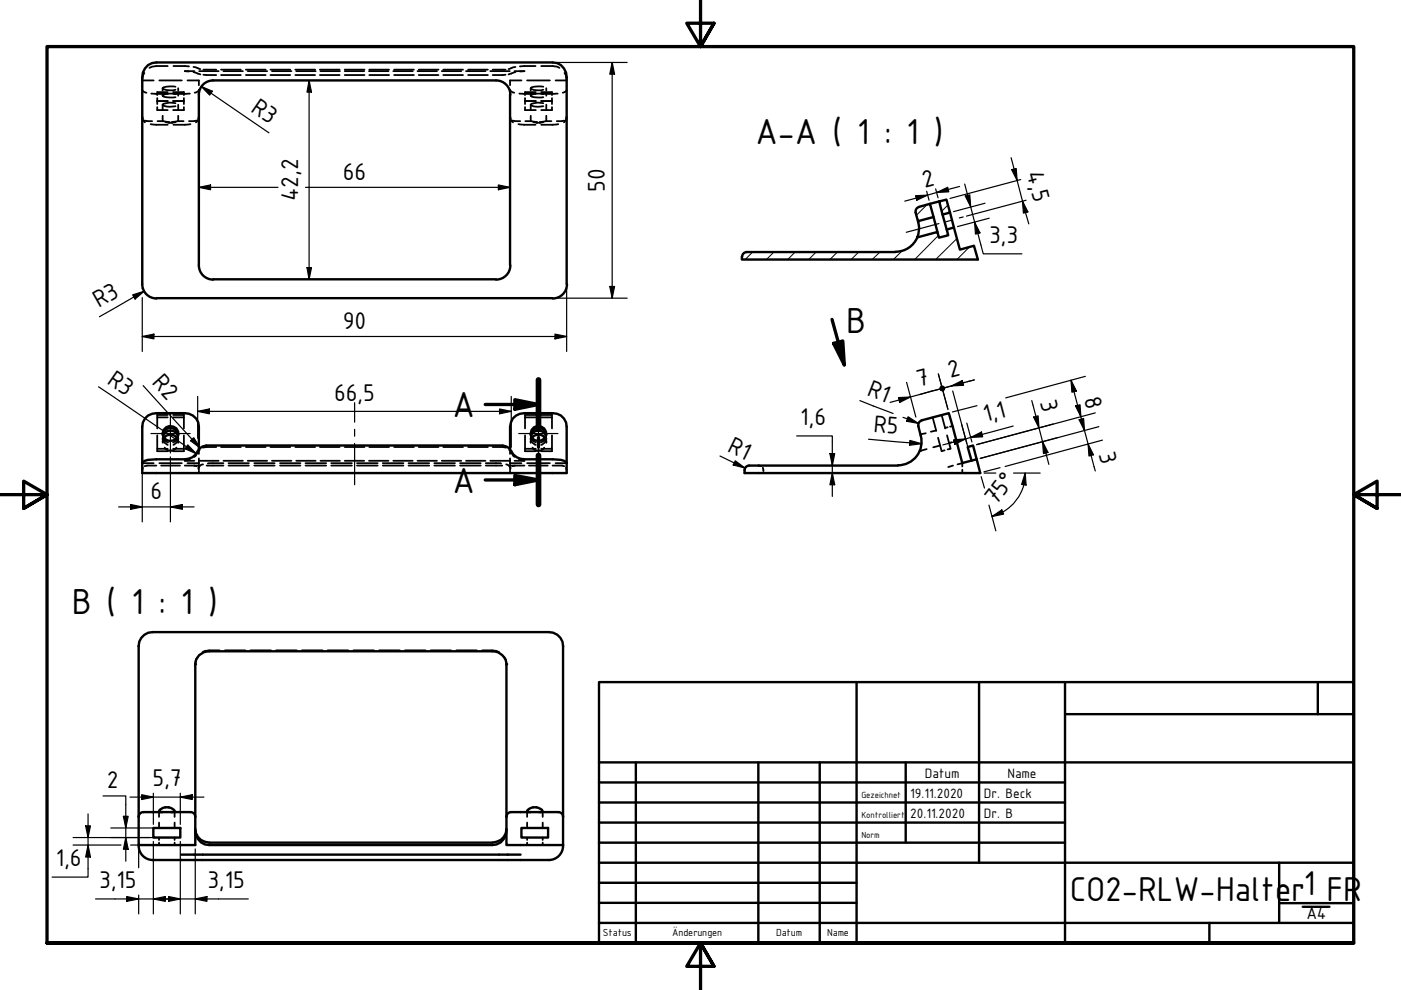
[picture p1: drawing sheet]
<svg xmlns="http://www.w3.org/2000/svg" width="297mm" height="210mm" viewBox="0 0 297 210" stroke-linecap="round" stroke-linejoin="round" font-family="sans-serif">
<!-- layer: Schraffur (ISO) -->
<g fill="none" stroke="#000" stroke-width=".21">
<path d="M159.6 53.4l-1.6 1.6M164.1 53.4l-1.6 1.6M168.6 53.4l-1.6 1.6M173 53.4l-1.6 1.6M177.5 53.4l-1.5 1.6M182.1 53.4l-1.6 1.6M186.6 53.4l-1.7 1.6M191.3 53.2l-1.9 1.8M196.5 43.4l-2.2 2.2M198.9 49.9l-5 5.1M201 43.5l-1.4 1.3M202.9 50.6l-4.5 4.4"/>
<path d="M205.5 52.4l-2.6 2.6"/>
</g>
<!-- layer: Verdeckt (ISO) -->
<g fill="none" stroke="#000" stroke-width=".38">
<path d="M30.2 19.1l.1 .2 .8 .4M30.2 17.1h2.4M30.6 15.5l-.3 .5-.1 .9M32.1 19.8l3.5 .1M33.8 17.1h4.7M34.5 18.7a2.89 2.89 0 0 0 2.7 .3M34.5 18.7v.5M34.5 19.8v.5M35.6 14h-2.5l-1.4 .4M35.6 19.5h-2.3v.7M36.7 19.5h2.3v.7M36.8 14l3.3 .1"/>
<path d="M37.2 20a3.6 3.6 0 0 0-2.7 .3M37.2 18.4l-.4-.1a3.4 3.4 0 0 0-2.3 .4M37.8 18.7v.5M37.8 19.8v.5M39.8 17.1h2.4v1M40.3 19.8l-3.5 .1M41 14.2l1.5 .4M41 15.3l1.5 .5M41.2 15.1h-2h.9M42.2 19.1l-.2 .2-.7 .4M42.2 19v1M42.2 15.1h4.2"/>
<path d="M43.1 14.8h2.7M43.1 15.8l2.7 .1M46.9 14.8h4.2M46.9 15.9h4.2M47.4 15.1h4.1M52.1 14.8h4.2M52.1 15.9h4.2M52.5 15.1h4.1M57.3 14.8h4.2M57.3 15.9h4.2M57.7 15.1h4.1M62.6 14.8h4.2"/>
<path d="M62.6 15.9h4.2M62.8 15.1h4.1M67.8 14.8h4.2M67.8 15.9h4.2M67.9 15.1h4.2M73.1 14.8h4.2M73.1 15.9h4.2M73.1 15.1h4.1M78.2 15.1h4.2M78.3 14.8h4.2M78.3 15.9h4.2M83.4 15.1h4.1"/>
<path d="M83.6 14.8h4.2M83.6 15.9h4.2M88.5 15.1h4.1M88.8 14.8h4.2M88.8 15.9h4.2M93.7 15.1h4.1M94 14.8h4.2M94 15.9h4.2M98.8 15.1h4.1M99.3 14.8h4.1M99.3 15.9h4.1M103.9 15.1h4.2"/>
<path d="M104.5 14.8h2.7M107.2 15.8l-2.7 .1M108.1 19.1l.6 .5 .3 .1M108.1 19v1M109.1 15.1h2.1h-1M109.3 15.3l-1.5 .5M109.3 14.2l-1.5 .4M110.1 19.8l3.4 .1M110.6 17.1h-2.5v1M111.8 17.1h4.8M112.5 18.7a2.65 2.65 0 0 0 2.7 .3M112.5 18.7v.5"/>
<path d="M112.5 19.8v.5M113.5 14l-3.3 .1M113.6 19.5h-2.3v.7M114.7 14h2.5l.9 .1 .5 .3M114.7 19.5h2.3v.7M115.2 20a3.4 3.4 0 0 0-2.7 .3M115.2 18.4l-.5-.1a3 3 0 0 0-2.2 .4M115.8 18.7v.5M115.8 19.8v.5M117.8 17.1h2.3M118.2 19.8l-3.5 .1M119.7 15.5l.3 .5 .1 .9"/>
<path d="M120.1 19.1l-.1 .2-.7 .4M30.2 24.9v.4l.5 .6M30.2 24.7l.1 .5M30.7 25.6l1.6 .1M31.9 26.3l3.7 .2M33.3 20.8v1.3M33.3 22.7v.6h2.3M33.3 21.4h2.3M33.4 25.7h1.1M34.5 20.3a3.6 3.6 0 0 0 2.7 .3M34.5 22.2a2.89 2.89 0 0 0 2.7 .3M34.5 22.2v1.1"/>
<path d="M34.5 24.5v1.2M34.6 25.7l1.3 .2M35.1 25.9l1 .1M36.7 21.4h2.3M37.2 21.9a3.6 3.6 0 0 0-2.7 .3M37.2 25.9l-.9 .1M37.7 25.7l-1.3 .2M37.8 22.2v1.1M37.8 24.5v1.2h1.1M39 20.8v1.3M39 22.7v.6h-2.3M40.4 26.3l-3.6 .2"/>
<path d="M41.7 25.6l-1.6 .1M42.2 24.7l-.2 .5M42.2 24.9l-.3 .7-.4 .3M108.1 24.9l.3 .7 .4 .3M108.1 24.7l.2 .5M108.6 25.6l1.7 .1M109.9 26.3l3.6 .2M111.3 20.8v1.3M111.3 22.7v.6h2.3M111.3 21.4h2.3M112.5 20.3a3.2 3.2 0 0 0 2.7 .3M112.5 22.2a2.65 2.65 0 0 0 2.7 .3"/>
<path d="M112.5 22.2v1.1M112.5 24.5v1.2h-1.1M112.6 25.7l1.3 .2M113.1 25.9l.9 .1M114.7 21.4h2.3M115.2 21.9a3.4 3.4 0 0 0-2.7 .3M115.2 25.9l-.9 .1M115.8 25.7l-1.4 .2M115.8 22.2v1.1M115.8 24.5v1.2h1.1M117 20.8v1.3M117 22.7v.6h-2.3"/>
<path d="M118.4 26.3l-3.7 .2M119.6 25.6l-1.6 .1M120.1 24.7l-.1 .5M120.1 24.9v.4l-.5 .6M30.2 98.2h2.4M30.3 99.2l-.1 .5M33.1 98.7l-2.4 .1M33.3 92.3v3M33.3 95.5v.2h2.3M33.3 95.2h2.3M33.3 88.5h2.3M33.8 98.2h4.7"/>
<path d="M34.2 98.7h4M34.5 91.9v.1M34.5 92.2v.2M34.5 92.9v.3M34.5 93.4v.4M34.5 92.1l.1 .8 .5 .6 .5 .3M34.6 92.4a1.57 1.57 0 0 0 1 1.9M34.8 92.8l-.3 1.1M34.9 94.9a1.18 1.18 0 0 0 1.2 .6M35.6 88h-2.3v2.8M36.7 88h2.3v2.8M36.7 88.5h2.3"/>
<path d="M37.4 94.9a1.18 1.18 0 0 1-1.1 .6M37.5 92.8l.3 1.1M37.7 92.4a1.57 1.57 0 0 1-.9 1.9M37.8 92.1l-.1 .8-.4 .6-.6 .3M37.8 91.9v.1M37.8 92.2v.2M37.8 92.9v.3M37.8 93.4v.4M39 92.3v2.9h-2.3M39 95.2v.1M39 95.5v.2h-2.3M39.2 98.7h3.3"/>
<path d="M39.8 98.2h2.4M40.3 97.4l-1.1 .3h2M41.1 98.7l.6 .1M42 99.2l.2 .5M42.2 95.2v1M42.2 97.2v1.3M42.2 98.7v.7M42.2 99.9v.4M42.2 97.7h4.2M42.4 95.3l-1.2 1.6M43.1 98.5l-.8 .3-.1 .2M43.8 98.7h3.6"/>
<path d="M45.8 94.8l-2.8 .1M46.9 94.8h4.2M47.4 98.2l-3.3 .1M47.4 97.7h4.1M48.5 98.7h4.3M48.5 98.2h4.3M52.1 94.8h4.2M52.5 97.7h4.1M53.9 98.7h4.3M53.9 98.2h4.3M57.3 94.8h4.2M57.7 97.7h4.1"/>
<path d="M59.4 98.7h4.3M59.4 98.2h4.3M62.6 94.8h4.2M62.8 97.7h4.1M64.8 98.7h4.4M64.8 98.2h4.4M67.8 94.8h4.2M67.9 97.7h4.2M70.2 98.7h4.4M70.2 98.2h4.4M73.1 94.8h4.2M73.1 97.7h4.1"/>
<path d="M75.7 98.7h4.4M75.7 98.2h4.4M78.2 97.7h4.2M78.3 94.8h4.2M81.2 98.7h4.3M81.2 98.2h4.3M83.4 97.7h4.1M83.6 94.8h4.2M86.6 98.7h4.4M86.6 98.2h4.4M88.5 97.7h4.1M88.8 94.8h4.2"/>
<path d="M92.1 98.7h4.4M92.1 98.2h4.4M93.7 97.7h4.1M94 94.8h4.2M97.5 98.7h4.4M97.5 98.2h4.4M98.8 97.7h4.1M99.3 94.8h4.1M103 98.2l3.2 .1M103 98.7h3.5M103.9 97.7h4.2M104.5 94.8l2.8 .1"/>
<path d="M107.3 98.5l.7 .3 .1 .2M107.8 98.7h3.4M107.9 95.3l1.2 1.6M108.1 98.2h2.5M108.1 95.2v1M108.1 97.2v1.3M108.1 98.7v.7M108.1 99.9v.4M108.3 99.2l-.2 .5M109.2 98.7l-.6 .1M110 97.4l1.2 .3h-2.1M111.3 92.3v3"/>
<path d="M111.3 95.2h2.3M111.3 88.5h2.3M111.3 95.5v.2h2.3M111.8 98.2h4.8M112.1 98.7h4M112.5 92.1l.1 .8 .5 .6 .5 .3M112.5 91.9v.1M112.5 92.2v.2M112.5 92.9v.3M112.5 93.4v.4M112.6 92.4a1.53 1.53 0 0 0 1 1.9M112.8 92.8l-.3 1.1"/>
<path d="M112.9 94.9a1.18 1.18 0 0 0 1.1 .6M113.6 88h-2.3v2.8M114.7 88h2.3v2.8M114.7 88.5h2.3M115.4 94.9a1.03 1.03 0 0 1-1.1 .6M115.5 92.8l.3 1.1M115.8 92.4a1.53 1.53 0 0 1-1.1 1.9M115.8 92.1l-.1 .8-.4 .6-.6 .3M115.8 91.9v.1M115.8 92.2v.2M115.8 92.9v.3M115.8 93.4v.4"/>
<path d="M117 92.3v2.9h-2.3M117 95.5v.2h-2.3M117 95.2v.1M117.2 98.7l2.4 .1M117.8 98.2h2.3M120 99.2l.1 .5M160.8 98.7l.6 .1M161.7 99.2l.2 .7M195 95.5h.1M196.3 91.9l-1.2 .2M196.5 95.2l-1.4 .4M197.7 88.5l.8 2.8"/>
<path d="M198.4 91.3l-1 .2M198.9 92.8l.7 2.9 .7-.2M199.3 94.5l-1.4 .3M199.6 88l.8 2.8M200.8 92.3l.7 2.9-.6 .1M200.9 90.6l-.5 .1M201.7 93.8l-.5 .2M201.9 90.3l-.5 .2M202.1 98.7l-1.1 .3M202.8 93.5l-.6 .1M203 98.5l1-.3v.7M204 99.6v.7"/>
<path d="M161.9 100.1v.2M41.8 139.4l-.3 .5-.1 .9M46.5 137.9h-2.1l-1 .1-.5 .3M47.7 137.9h4.3M53.1 137.9h4.4M58.5 137.9h4.4M64 137.9h4.4M69.5 137.9h4.4M74.9 137.9h4.4M80.4 137.9h4.4M85.9 137.9h4.3M91.3 137.9h4.3"/>
<path d="M96.8 137.9h4.3M102.2 137.9h2.2l1.5 .4M106.9 139.4l.4 .5 .1 .9M41.4 140.9h.1M107.4 140.9h.1M33.7 172v1.2M33.7 174.4v1.1M33.7 177.6v.5M33.7 178.7v.5M37 172v1.2M37 174.4v1.1M37 177.6v.5"/>
<path d="M37 178.7v.5M111.8 172v1.2M111.8 174.4v1.1M111.8 177.6v.5M111.8 178.7v.5M115.1 172v1.2M115.1 174.4v1.1M115.1 177.6v.5M115.1 178.7v.5"/>
</g>
<!-- layer: Sichtbar (ISO) -->
<g fill="none" stroke="#000" stroke-width=".51">
<path d="M105.2 17.1h-60a3 3 0 0 0-3 3M105.2 17.1a3 3 0 0 1 3 3M42.2 20v36.3a3 3 0 0 0 3 3M108.1 20v36.2M45.1 59.2h60.1M108.2 56.3a3 3 0 0 1-3 3M189.9 53.4h-31.6a.98 .98 0 0 0-.9 1M194.5 50.2a5 5 0 0 1-4.6 3.2M194.6 46.9a5.6 5.6 0 0 1-.1 3.4l4.3-1.1 .3 1.2 1.9-.5-.3-1.2 1.5-.5 1.3 4.7 3-.8 .8 2.9h-50v-.6M194.8 43.9a.98 .98 0 0 0-.6 1.2M194.9 43.9l2.3-.7 .7 2.8-3.3 .9-.5-1.8M197.9 46l.9 3.2"/>
<path d="M199.1 42.7l1.6-.4 .7 2.8-1.6 .4zM199.1 42.7l-1.9 .5M199.8 45.5l.9 3.2M201.4 45.1l.8 3.1M30.2 60.2v-43.8a3 3 0 0 1 2.9-3.2h84.1a2.96 2.96 0 0 1 2.9 3.2v43.8M30.2 60.3a3 3 0 0 0 3 3M33.1 63.2h84.1M120.2 60.3a3 3 0 0 1-3 3M30.2 98.1a2.32 2.32 0 0 1 2.1-.7h6.9a2.84 2.84 0 0 0 2.7-1.7l.5-.7 .6-.3 .8-.2h62.8a2.66 2.66 0 0 1 2.2 1.9l.7 .5 .8 .4 .9 .1h6a3.8 3.8 0 0 1 2.9 .7M34.5 92.1a1.64 1.64 0 0 1 1.7-1.4 1.64 1.64 0 0 1 1.6 1.4M34.6 92.4a1.66 1.66 0 0 1 1.6-1.1 1.66 1.66 0 0 1 1.5 1.1M34.8 92.8a1.74 1.74 0 0 1 2.7 0"/>
<path d="M42.2 95.2v-4.7a2.86 2.86 0 0 0-3-2.9h-6.1a2.83 2.83 0 0 0-2.9 2.9v9.8h89.9v-9.8a2.86 2.86 0 0 0-2.9-2.9h-6a2.92 2.92 0 0 0-3.1 2.9v4.7M112.5 92.1a1.67 1.67 0 0 1 1.7-1.4 1.67 1.67 0 0 1 1.6 1.4M112.6 92.4a1.71 1.71 0 0 1 1.6-1.1 1.71 1.71 0 0 1 1.6 1.1M112.8 92.8a1.74 1.74 0 0 1 2.7 0M158.8 98.7h31.6M158.8 98.7a.98 .98 0 0 0-.9 1M194.7 90.3l.5 2a5 5 0 0 1-4.8 6.4M195.4 89.1l5.8-1.5 2.8 10.6 3.1-.8M195.4 89.2a.98 .98 0 0 0-.7 1.2M207.1 97.4l-.8-2.9-1.1 .3 .8 2.9M207.1 97.4l.7 2.9h-49.9v-.6M29.4 179.2a3 3 0 0 0 3 3.1"/>
<path d="M30.4 172.2a.98 .98 0 0 0-1 1M30.4 172.2h10M32.5 175.5h5.7v2.1h-5.7zM34.5 172.2l-.8-.2a2.03 2.03 0 0 1 3.3 0l-.7 .2M40.4 172.2a.98 .98 0 0 1 1 1M41.4 176.1a3 3 0 0 0 3 3.1h60a2.96 2.96 0 0 0 3-3.1M41.4 175.7a2.95 2.95 0 0 0 3 3h60a2.95 2.95 0 0 0 3-3M108.4 172.2a.98 .98 0 0 0-1 1M108.4 172.2h10M110.6 175.5h5.6v2.1h-5.6zM112.5 172.2l-.7-.2a1.96 1.96 0 0 1 3.2 0l-.7 .2M118.4 172.2a.98 .98 0 0 1 1 1"/>
<path d="M119.4 179.2h-12v-38.3a2.93 2.93 0 0 0-3-2.8h-60a2.83 2.83 0 0 0-3 2.8v38.3h-12v-42.1a2.96 2.96 0 0 1 3-3.1h84a2.96 2.96 0 0 1 3 3.1v42.2a3 3 0 0 1-3 3M32.4 182.3h84M38.4 181.2h72"/>
<circle cx="36.1" cy="92" r="1.64"/>
<circle cx="114.1" cy="92" r="1.62"/>
</g>
<!-- layer: Verdeckt (ISO) -->
<g fill="#000">
<circle cx="195.1" cy="95.6" r=".19"/>
<circle cx="41.4" cy="140.8" r=".19"/>
<circle cx="107.4" cy="140.8" r=".19"/>
</g>
<!-- layer: Schnittlinie (ISO) -->
<path d="M176.4 67.7l2.6 9.7M176.7 72.8l2-.5 .3 5.1zM102.9 85.8h11.3M109.2 84.7l5 1.1-5 1zM114.2 80.6v10.4M114.2 92.7v2.1M114.2 96.6v10.4M102.9 101.8h11.3M109.2 100.8l5 1-5 1z" fill="none" stroke="#000" stroke-width=".7"/>
<path d="M114.2 80.6v10.4M114.2 96.6v10.4" fill="none" stroke="#000" stroke-width="1.2"/>
<g fill="#000">
<path d="M176.7 72.8l2-.5 .3 5.1z" fill-rule="evenodd"/>
<path d="M109.2 84.7l5 1.1-5 1z" fill-rule="evenodd"/>
<path d="M109.2 100.8l5 1-5 1z" fill-rule="evenodd"/>
</g>
<!-- layer: Rahmen (ISO) -->
<path d="M148.5 -.1v10l-2.9-5h5.8l-2.9 5 2.9-5M0 104.9h10l-5-2.9v5.8l5-2.9-5 2.9M297 104.9h-10l5-2.9v5.8l-5-2.9 5 2.9M10 199.9v-190h277v190h-277h277M151.4 204.9l-2.9-5 2.9 5h-5.8l2.9-5v10" fill="none" stroke="#000" stroke-width=".7"/>
<!-- layer: Titel (ISO) -->
<g fill="none" stroke="#000" stroke-width=".51">
<path d="M127 144.6h160v55.3h-160zM181.6 144.6v55.3M207.6 144.6v38.3M225.8 151.4h61.2M225.8 144.6v55.3M279.4 144.6v6.8M127 165.9h98.8M127 170.2h98.8M127 174.4h98.8M127 178.7h98.8M127 161.6h160M134.8 161.6v38.3"/>
<path d="M160.8 161.6v38.3M173.8 161.6v38.3M192 161.6v17.1M127 195.7h160M127 182.9h160M127 187.2h54.6M127 191.4h54.6M256.4 195.7v4.2M271.2 191.5h15.8M271.2 182.9v12.8"/>
</g>
<g fill="none" stroke="#000" stroke-width=".25">
<path d="M42.7 18.3l2.3 1-.6 .9zM42.7 18.3l14.3 9.9M65.5 17.1l.5 2.4h-.9zM65.5 17.1v42.1M118 13.2h15M129.8 13.2l.5 2.5h-1zM129.8 13.2v50M42.2 39.7l2.4-.5v1zM42.2 39.7h16.7M64.8 39.7h43.3M105.7 39.2l2.4 .5-2.4 .5zM203.5 39.5l-11.7 3.1"/>
<path d="M204.5 39l4 14.8h8.2M214.4 33.4l3.7 14.1M214.5 36l1-.3 .1 2.6zM216.4 38.1l-15 4M65.1 56.7h.9l-.5 2.5zM194.1 41.5l2.6-.1-2.3 1.1zM196.5 40.5l.5 2M198.4 40l.5 1.9M198.6 40.8l2.3-1.1 .3 1zM204.7 41.6l.9-.3 .2 2.6zM206.6 47.1l1.2 2.3-1 .2zM208.9 43.1l-6.7 1.8"/>
<path d="M209.7 46.3l-6.7 1.7M216.8 42.6l1.1 2.3-.9 .3zM217.6 42.5l-12.7 3.3M28.1 62.5l2.4-.7-1.9 1.6zM30.2 71.3l2.4-.5v1.1zM30.2 71.3h89.9M30.2 61.1v.1M30.2 63.1v11.4M30.5 61.8l-9.4 5.4M117.7 70.8l2.4 .5-2.4 .6zM118 63.2h15M120.1 61.1v13.4"/>
<path d="M129.3 60.7h1l-.5 2.5zM198.9 79.3l2.1 7.5M230.1 79.8l-16.9 4.6M20.9 82l20.7 14.2M30.2 99v11.7M30.4 81.8l12 13.2M36.1 96.9v13.8M39.8 94.3l1.8 1.9-2.4-1zM40.4 93.4l.7-.6 1.3 2.2zM41.9 87.2l2.5-.5v1zM41.9 87.2h66.5M41.9 84v8.9"/>
<path d="M105.9 86.7l2.5 .5-2.5 .5zM108.4 84v10.8M152.7 96.7l5.2 2.5M155.9 97.7l2 1.5-2.5-.6zM168.9 92.4h7.6v12.9M176 96.2h1l-.5 2.5zM182.3 84.9l7.1 2.8M184.1 93.1l11.3 1M190.5 84.3l2.5-.1-2.2 1.1zM191.5 88.5l3.2 1.3M192.2 81.1l2 7.3M192.5 88.4l2.2 1.4-2.5-.5z"/>
<path d="M192.9 93.4l2.5 .7-2.6 .3zM199.2 82.5l-4.3 1.2M201.7 81.8l2.3-1.1 .3 1zM202 82.9l3.3 12.3M202.2 93.3l2.5-.2-2.3 1.1zM202.2 81.7l-1.8 .5M205 89.7l1.1 4M205 80.9l1.6-.3-17.9 4.7M205.8 92.7l2.3-1.1 .2 1zM207.1 86l-5.2 1.3M212 99.2l-3.4 .8M214.8 90.3l-14.9 4"/>
<path d="M218.8 84.9l3.6 13.6M219.1 88.4l1-.2 .2 2.5zM221 93.6l1.2 2.3-1 .3zM227.1 80.6l1.1 2.3-.9 .3zM227.1 80.6l2.1 7.8M228 86.1l1-.3 .2 2.6zM228.6 86.5l3.6 13.4M228.8 89l.9-.3 .2 2.6zM230.7 94.1l1.1 2.3-.9 .3zM232.2 87.5l-25.1 6.8M233 90.5l-25.2 6.7M233.7 93.3l-20.6 5.6"/>
<path d="M25.1 107.5h16M27.7 107l2.5 .5-2.5 .5zM36.1 107.5l2.6-.5v1zM176.5 100.3l.5 2.5h-1zM208 101.1l.7 2.4M208.7 100.3h2.4M209.7 107.1l1.4 5.5M210.3 109.5l2.1-1.4 .4 .9zM212.6 108.6l-2.3 .9M214.9 100.3h5.6M217.1 102.8a9.6 9.6 0 0 1-4.4 5.7M217.4 100.3l.2 2.5-1-.1z"/>
<path d="M217.4 100.3l-.4 2.5M15.5 177.6h22M15.5 179.2h10.2M18.2 175.1h1l-.5 2.5zM18.7 179.2l.5 2.5h-1zM18.7 172.6v13.4h-7.7M21.8 168.8h4.9v13.8M23.5 175.5h14M26.2 173.1h1l-.5 2.4zM26.7 177.6l.5 2.5h-1zM27.6 169h15.6M27.7 179.2h3.9"/>
<path d="M29.4 180v4M30 168.5l2.5 .5-2.5 .5zM32.5 168.2v6.6M32.5 178.4v15.4M38.2 169l2.6-.5v1zM38.2 168.2v6.6M38.2 178.4v15.4M41.4 180v13.8M20.3 190.6h32.3M26.9 190.1l2.5 .5-2.5 .5zM29.4 189.8v4M32.5 190.6l2.6-.5v1z"/>
<path d="M35.8 190.1l2.4 .5-2.4 .5zM41.4 190.6l2.5-.5v1z"/>
</g>
<g fill="#000">
<path d="M42.7 18.3l2.3 1-.6 .9z" fill-rule="evenodd"/>
<path d="M65.5 17.1l.5 2.4h-.9z" fill-rule="evenodd"/>
<path d="M129.8 13.2l.5 2.5h-1z" fill-rule="evenodd"/>
<path d="M42.2 39.7l2.4-.5v1z" fill-rule="evenodd"/>
<path d="M198.6 40.8l2.3-1.1 .3 1z" fill-rule="evenodd"/>
<path d="M214.5 36l1-.3 .1 2.6z" fill-rule="evenodd"/>
<path d="M65.1 56.7h.9l-.5 2.5z" fill-rule="evenodd"/>
<path d="M105.7 39.2l2.4 .5-2.4 .5z" fill-rule="evenodd"/>
<path d="M194.1 41.5l2.6-.1-2.3 1.1z" fill-rule="evenodd"/>
<path d="M204.7 41.6l.9-.3 .2 2.6z" fill-rule="evenodd"/>
<path d="M206.6 47.1l1.2 2.3-1 .2z" fill-rule="evenodd"/>
<path d="M216.8 42.6l1.1 2.3-.9 .3z" fill-rule="evenodd"/>
<path d="M28.1 62.5l2.4-.7-1.9 1.6z" fill-rule="evenodd"/>
<path d="M30.2 71.3l2.4-.5v1.1z" fill-rule="evenodd"/>
<path d="M117.7 70.8l2.4 .5-2.4 .6z" fill-rule="evenodd"/>
<path d="M129.3 60.7h1l-.5 2.5z" fill-rule="evenodd"/>
<path d="M39.8 94.3l1.8 1.9-2.4-1z" fill-rule="evenodd"/>
<path d="M40.4 93.4l.7-.6 1.3 2.2z" fill-rule="evenodd"/>
<path d="M41.9 87.2l2.5-.5v1z" fill-rule="evenodd"/>
<path d="M105.9 86.7l2.5 .5-2.5 .5z" fill-rule="evenodd"/>
<path d="M155.9 97.7l2 1.5-2.5-.6z" fill-rule="evenodd"/>
<path d="M176 96.2h1l-.5 2.5z" fill-rule="evenodd"/>
<path d="M190.5 84.3l2.5-.1-2.2 1.1z" fill-rule="evenodd"/>
<path d="M192.5 88.4l2.2 1.4-2.5-.5z" fill-rule="evenodd"/>
<path d="M192.9 93.4l2.5 .7-2.6 .3z" fill-rule="evenodd"/>
<path d="M199.3 82l.3-.2h.5l.3 .4-.1 .4-.3 .4-.5-.1-.3-.4z" fill-rule="evenodd"/>
<path d="M199.3 82l.3-.2h.5l.3 .4-.1 .4-.3 .4-.5-.1-.3-.4z" fill-rule="evenodd"/>
<path d="M202.2 93.3l2.5-.2-2.3 1.1z" fill-rule="evenodd"/>
<path d="M201.7 81.8l2.3-1.1 .3 1z" fill-rule="evenodd"/>
<path d="M205.8 92.7l2.3-1.1 .2 1z" fill-rule="evenodd"/>
<path d="M219.1 88.4l1-.2 .2 2.5z" fill-rule="evenodd"/>
<path d="M221 93.6l1.2 2.3-1 .3z" fill-rule="evenodd"/>
<path d="M228 86.1l1-.3 .2 2.6z" fill-rule="evenodd"/>
<path d="M227.1 80.6l1.1 2.3-.9 .3z" fill-rule="evenodd"/>
<path d="M228.8 89l.9-.3 .2 2.6z" fill-rule="evenodd"/>
<path d="M230.7 94.1l1.1 2.3-.9 .3z" fill-rule="evenodd"/>
<path d="M27.7 107l2.5 .5-2.5 .5z" fill-rule="evenodd"/>
<path d="M36.1 107.5l2.6-.5v1z" fill-rule="evenodd"/>
<path d="M176.5 100.3l.5 2.5h-1z" fill-rule="evenodd"/>
<path d="M210.3 109.5l2.1-1.4 .4 .9z" fill-rule="evenodd"/>
<path d="M217.4 100.3l.2 2.5-1-.1z" fill-rule="evenodd"/>
<path d="M18.2 175.1h1l-.5 2.5z" fill-rule="evenodd"/>
<path d="M26.2 173.1h1l-.5 2.4z" fill-rule="evenodd"/>
<path d="M30 168.5l2.5 .5-2.5 .5z" fill-rule="evenodd"/>
<path d="M38.2 169l2.6-.5v1z" fill-rule="evenodd"/>
<path d="M18.7 179.2l.5 2.5h-1z" fill-rule="evenodd"/>
<path d="M26.9 190.1l2.5 .5-2.5 .5z" fill-rule="evenodd"/>
<path d="M26.7 177.6l.5 2.5h-1z" fill-rule="evenodd"/>
<path d="M32.5 190.6l2.6-.5v1z" fill-rule="evenodd"/>
<path d="M35.8 190.1l2.4 .5-2.4 .5z" fill-rule="evenodd"/>
<path d="M41.4 190.6l2.5-.5v1z" fill-rule="evenodd"/>
</g>
<!-- layer: Mittellinie (ISO) -->
<path d="M199.1 47.4l-6.9 1.8M201.9 46.6l-1.4 .4M204.2 46l-.8 .2M75.2 85.4v4.1M75.2 91v1.5M75.2 94v8.8" fill="none" stroke="#000" stroke-width=".25"/>
<!-- layer: Mittelpunktmarkierung (ISO) -->
<path d="M32 91.9h8.3M36.1 87.8v8.2M110 91.9h8.3M114.2 87.8v8.2" fill="none" stroke="#000" stroke-width=".25"/>
<g font-size="8.3">
<text x="160.1" y="30.6">A-A ( 1 : 1 )</text>
<text x="179.4" y="70.6">B</text>
<text x="95.9" y="88.4">A</text>
<text x="95.9" y="104.4">A</text>
<text x="15.2" y="130.2">B ( 1 : 1 )</text>
</g>
<text font-size="7.9" x="226.8" y="191">CO2-RLW-Halter1_FR</text>
<g font-size="5.5">
<text x="53" y="23.5" transform="rotate(34 53 23.5)">R3</text>
<text x="72.7" y="38.1">66</text>
<text x="128.2" y="40.7" transform="rotate(-90 128.2 40.7)">50</text>
<text x="196" y="39.8" transform="rotate(-15 196 39.8)">2</text>
<text x="217.6" y="36.7" transform="rotate(75 217.6 36.7)">4,5</text>
<text x="63.2" y="42.6" transform="rotate(-90 63.2 42.6)">42,2</text>
<text x="209.7" y="51.5">3,3</text>
<text x="21" y="65.4" transform="rotate(-30 21 65.4)">R3</text>
<text x="72.7" y="69.8">90</text>
<text x="22.5" y="81.1" transform="rotate(34 22.5 81.1)">R3</text>
<text x="32.1" y="81.3" transform="rotate(48 32.1 81.3)">R2</text>
<text x="183.6" y="83.7" transform="rotate(21 183.6 83.7)">R1</text>
<text x="194.8" y="82" transform="rotate(-15 194.8 82)">7</text>
<text x="201.5" y="80.2" transform="rotate(-15 201.5 80.2)">2</text>
<text x="70.9" y="84.9">66,5</text>
<text x="208.9" y="89.6" transform="rotate(-15 208.9 89.6)">1,1</text>
<text x="220.5" y="85.3" transform="rotate(75 220.5 85.3)">3</text>
<text x="229.8" y="84.7" transform="rotate(75 229.8 84.7)">8</text>
<text x="154.1" y="95.6" transform="rotate(26 154.1 95.6)">R1</text>
<text x="169.7" y="90.1">1,6</text>
<text x="185.1" y="91.6" transform="rotate(5 185.1 91.6)">R5</text>
<text x="232.9" y="96.3" transform="rotate(75 232.9 96.3)">3</text>
<text x="31.9" y="105.9">6</text>
<text x="211.2" y="107.3" transform="rotate(-53 211.2 107.3)">75°</text>
<text x="22.7" y="167.2">2</text>
<text x="32.3" y="166.7">5,7</text>
<text x="11.8" y="183.7">1,6</text>
<text x="21" y="188.3">3,15</text>
<text x="44" y="188.3">3,15</text>
</g>
<text font-size="3.9" x="277" y="194.9">A4</text>
<g font-size="3.1">
<text x="196.1" y="164.9">Datum</text>
<text x="213.6" y="164.9">Name</text>
<text x="193" y="169.1">19.11.2020</text>
<text x="193" y="173.4">20.11.2020</text>
<text x="208.6" y="169.1">Dr. Beck</text>
<text x="208.6" y="173.4">Dr. B</text>
</g>
<g font-size="2.3">
<text x="127.8" y="198.5">Status</text>
<text x="142.5" y="198.5">Änderungen</text>
<text x="164.5" y="198.5">Datum</text>
<text x="175.4" y="198.5">Name</text>
</g>
<g font-size="2">
<text x="182.6" y="169.1">Gezeichnet</text>
<text x="182.6" y="173.4">Kontrolliert</text>
<text x="182.6" y="177.6">Norm</text>
</g>
</svg>
